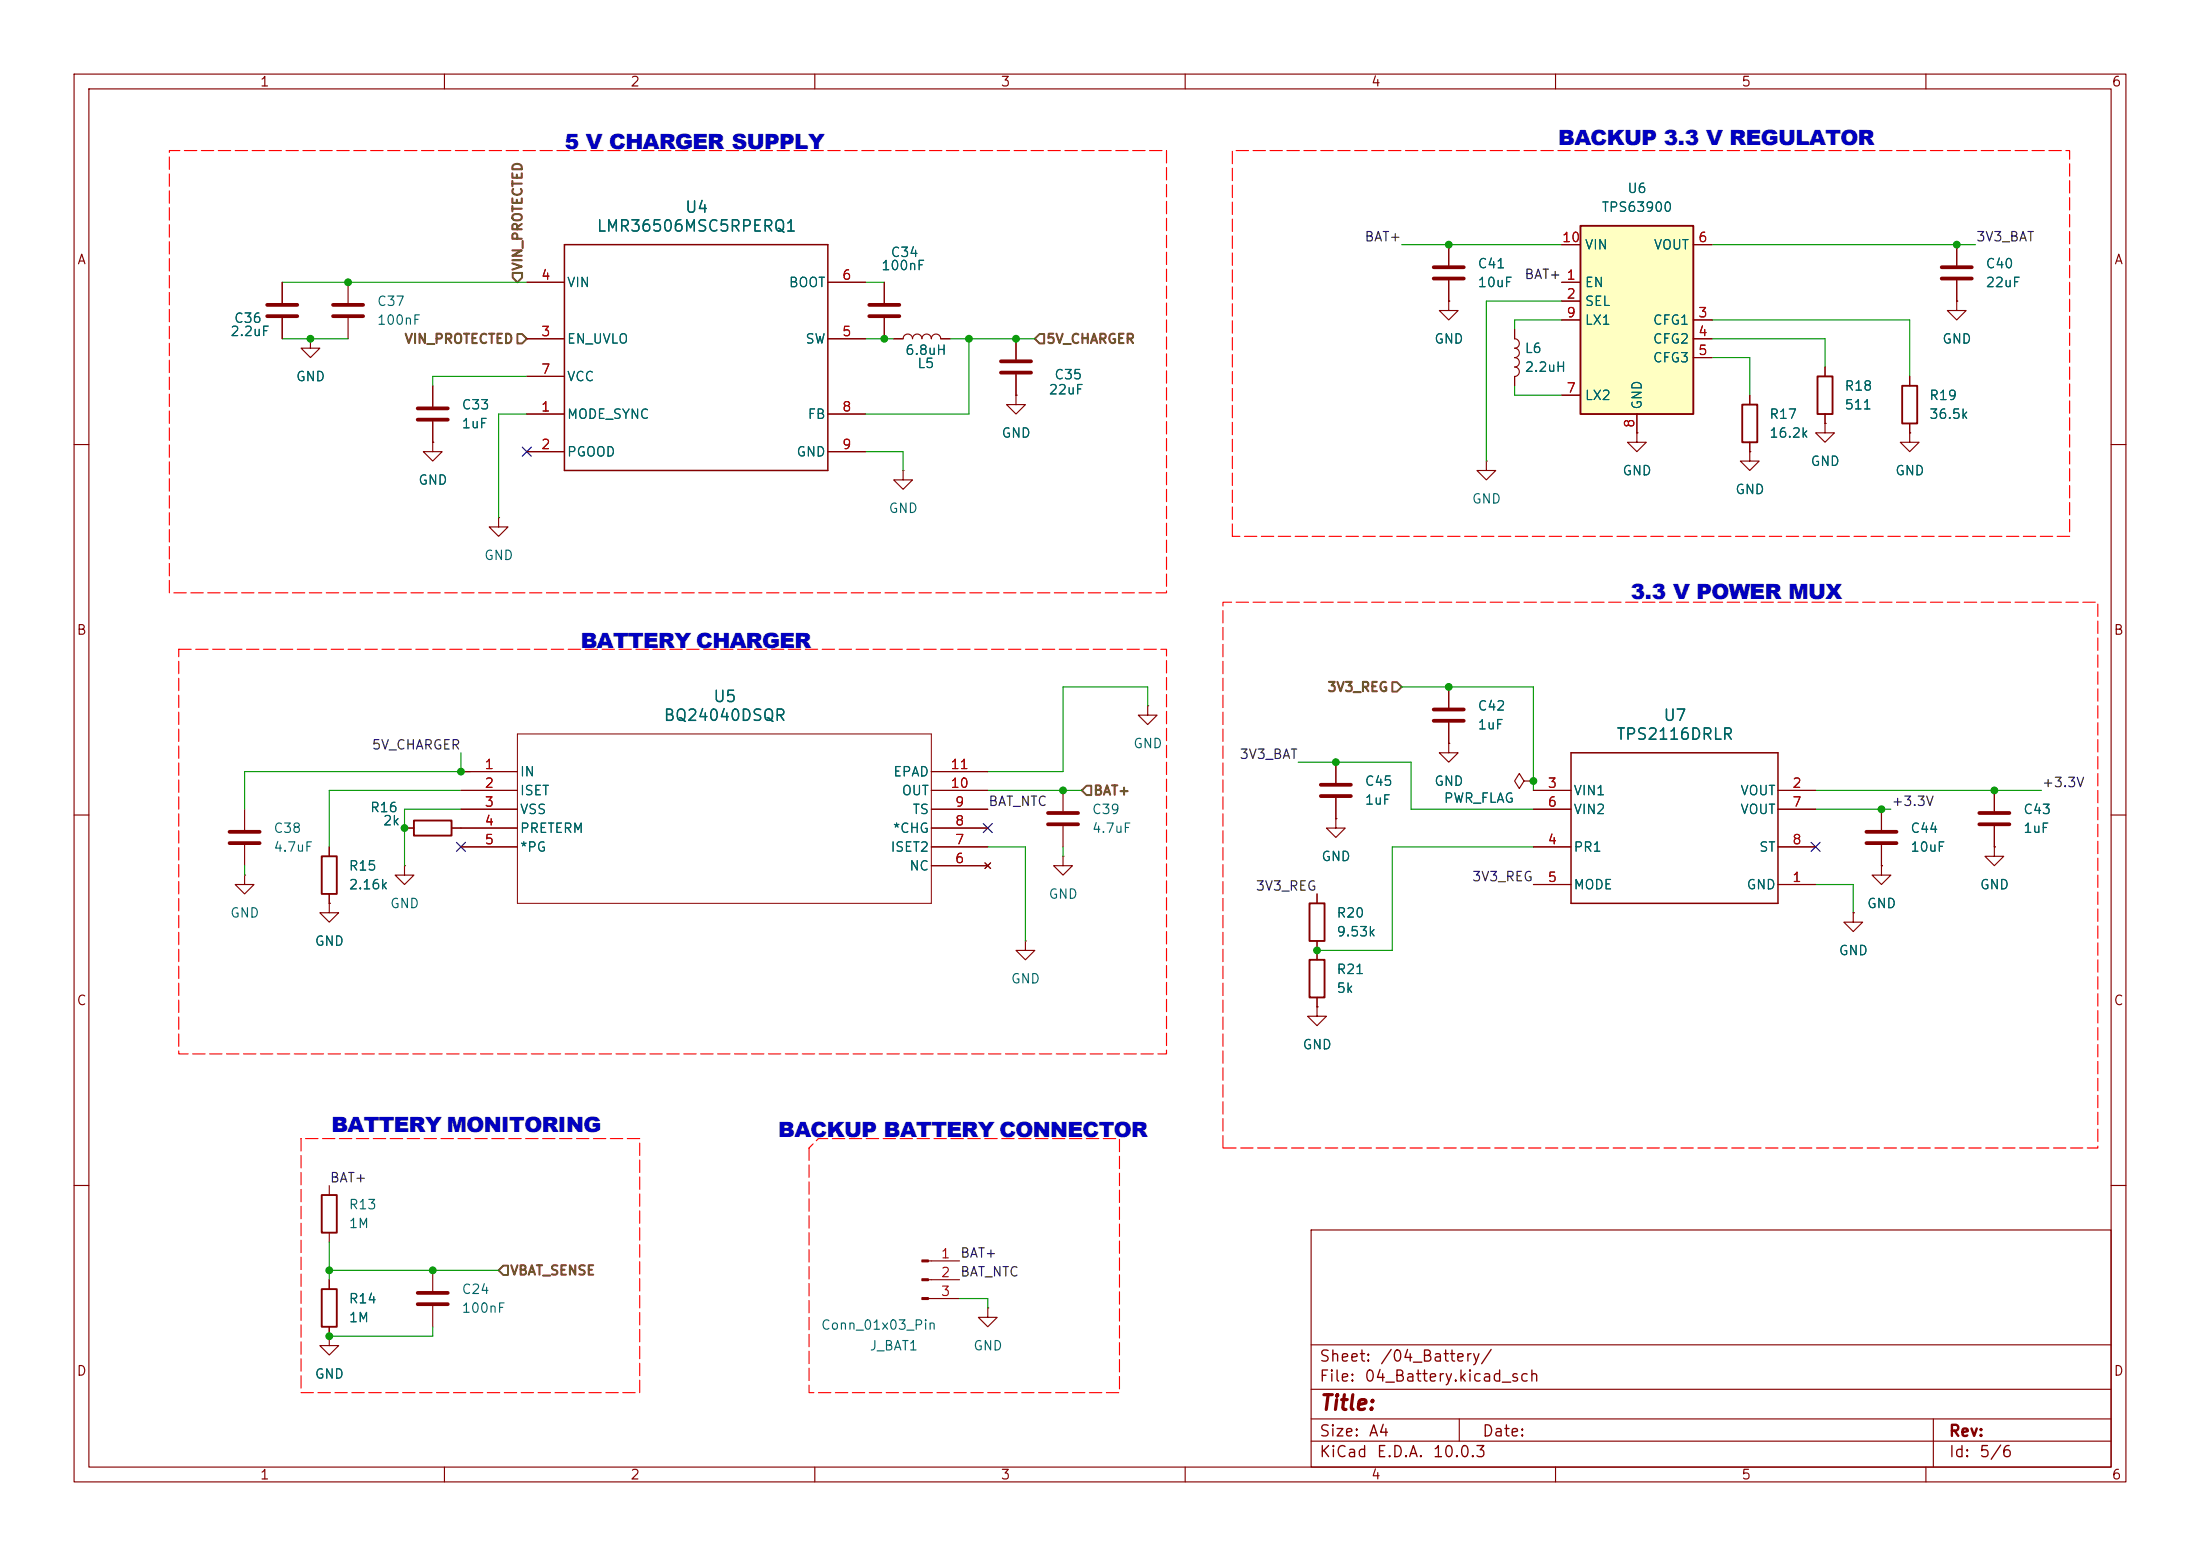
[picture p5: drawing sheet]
<svg xmlns="http://www.w3.org/2000/svg" width="297mm" height="210mm" viewBox="0 0 297 210" stroke-linecap="round" stroke-linejoin="round" font-family="sans-serif">
<g fill="none" stroke="#840000" stroke-width=".15">
<path d="M10 10h277v190h-277zM12 12h273v186h-273zM60 10v2M110 10v2M160 10v2M210 10v2M260 10v2M58.4 52.1v2.8M58.4 56.9v2.8M236.2 53.3v1.3M236.2 59.7v1.3M246.4 57.2v1.2h1.2l-1.2 1.3-1.3-1.3h1.3"/>
<path d="M246.4 57.2h.1M246.4 49.5v1.3M246.4 55.9v1.3M10 60h2M285 60h2M154.9 95.3v1.2h1.3l-1.3 1.3-1.2-1.3h1.2M154.9 95.3h.1M195.6 92.7v2.8M195.6 97.5v2.8M10 110h2M62.2 104.1h7.6M62.2 106.7h7.6"/>
<path d="M62.2 109.2h7.6M62.2 111.8h7.6M62.2 114.3h7.6M125.7 104.1h7.6M125.7 106.7h7.6M125.7 109.2h7.6M125.7 111.8h7.6M125.7 114.3h7.6M125.7 116.8h7.6M133 116.5l.7 .7M133.7 116.5l-.7 .7M143.5 115.6v1.2h1.3l-1.3 1.3-1.3-1.3h1.3"/>
<path d="M143.5 115.6h.1M143.5 106.7v2.8M143.5 111.5v2.8M180.3 110.5v1.3h1.3l-1.3 1.2-1.2-1.2h1.2M180.3 110.5h.1M195.6 100.3v1.3h1.2l-1.2 1.3-1.3-1.3h1.3M195.6 100.3h.1M205.7 105.4l-.6-1-.6 1 .6 1 .6-1h1.3M207 105.4h.1M254 116.8v1.3h1.3l-1.3 1.3-1.3-1.3h1.3M254 116.8h.1M254 109.2v2.8"/>
<path d="M254 114v2.8M269.2 114.3v1.3h1.3l-1.3 1.2-1.2-1.2h1.2M269.2 114.3h.1M285 110h2M138.4 127v1.3h1.3l-1.3 1.2-1.2-1.2h1.2M138.4 127h.1M177.8 135.9v1.3h1.3l-1.3 1.2-1.3-1.2h1.3M177.8 135.9h.1M177.8 120.7v1.2M177.8 127v2.5M177.8 134.6v1.3M10 160h2"/>
<path d="M44.4 160v1.3M44.4 166.4v1.2M125.3 170.2h4.2M125.3 172.7h4.2M125.3 175.3h4.2M133.3 176.5v1.3h1.3l-1.3 1.3-1.2-1.3h1.2M133.3 176.5h.1M177 166h108v32h-108zM285 160h2M60 198v2M110 198v2M160 198v2"/>
<path d="M177 194.5h108M177 191.5h108M177 187.5h108M177 181.5h108M197 191.5v3M210 198v2M260 198v2M261 191.5v6.5"/>
</g>
<path d="M235.2 54.6h2v5.1h-2zM245.4 50.8h2v5.1h-2zM176.8 121.9h2v5.1h-2zM176.8 129.5h2v5.1h-2zM43.4 161.3h2.1v5.1h-2.1z" fill="none" stroke="#840000" stroke-width=".25"/>
<path d="M56.4 55.1h4.1M56.4 56.6h4.1M193.5 95.8h4.1M193.5 97.3h4.1M141.5 109.7h4M141.5 111.3h4M252 112.3h4M252 113.8h4" fill="none" stroke="#840000" stroke-width=".51"/>
<g fill="#840000" stroke="#840000" stroke-width=".15">
<path d="M124.5 170.1h.8v.2h-.8z"/>
<path d="M124.5 172.6h.8v.2h-.8z"/>
<path d="M124.5 175.1h.8v.3h-.8z"/>
</g>
<path d="M69.8 99.1h55.9v22.8h-55.9z" fill="none" stroke="#840000" stroke-width=".14"/>
<path d="M213.4 30.5h15.2v25.4h-15.2z" fill="#ffffc2"/>
<path d="M213.4 30.5h15.2v25.4h-15.2zM256.8 52.1h2v5.1h-2zM43.4 115.6h2.1v5.1h-2.1zM55.9 110.7h5.1v2.1h-5.1zM43.4 174h2.1v5.1h-2.1z" fill="none" stroke="#840000" stroke-width=".25"/>
<g fill="none" stroke="#840000" stroke-width=".15">
<path d="M38.1 38.1v2.8M47 38.1v2.8M71.1 38.1h5.1M111.8 38.1h5M119.4 38.1v2.8M195.6 33v2.8M195.6 37.8v2.8M210.8 38.1h2.6M210.8 33h2.6M228.6 33h2.5M264.2 33v2.8M264.2 37.8v2.8"/>
<path d="M38.1 42.9v2.8M41.9 45.7v1.3h1.3l-1.3 1.3-1.3-1.3h1.3M41.9 45.7h.1M47 42.9v2.8M58.4 59.7v1.3h1.3l-1.3 1.2-1.3-1.2h1.3M58.4 59.7h.1M58.4 52.1v2.8M58.4 56.9v2.8M71.1 45.7h5.1M71.1 55.9h5.1M71.1 50.8h5.1M111.8 45.7h5"/>
<path d="M111.8 55.9h5M119.4 42.9v2.8M120.6 45.7h1.3a.64 .64 0 0 1 .7-.6 .64 .64 0 0 1 .6 .6 .64 .64 0 0 1 .6-.6 .64 .64 0 0 1 .7 .6 .64 .64 0 0 1 .6-.6 .64 .64 0 0 1 .6 .6 .64 .64 0 0 1 .7-.6 .64 .64 0 0 1 .6 .6h1.3M137.2 53.3v1.3h1.2l-1.2 1.3-1.3-1.3h1.3M137.2 53.3h.1M137.2 45.7v2.8M137.2 50.5v2.8M195.6 40.6v1.3h1.2l-1.2 1.3-1.3-1.3h1.3M195.6 40.6h.1M204.5 44.5v1.2a.64 .64 0 0 1 .6 .7 .64 .64 0 0 1-.6 .6M204.5 47a.64 .64 0 0 1 .6 .6 .64 .64 0 0 1-.6 .7 .64 .64 0 0 1 .6 .6 .64 .64 0 0 1-.6 .6 .64 .64 0 0 1 .6 .7 .64 .64 0 0 1-.6 .6v1.3M210.8 40.6h2.6"/>
<path d="M210.8 43.2h2.6M210.8 53.3h2.6M221 58.4v1.3h1.2l-1.2 1.3-1.3-1.3h1.3M221 58.4h.1M221 55.9v2.5M228.6 43.2h2.5M228.6 45.7h2.5M228.6 48.3h2.5M236.2 53.3v1.3M236.2 59.7v1.3M246.4 57.2h.1M246.4 49.5v1.3"/>
<path d="M246.4 55.9v1.3M257.8 58.4v1.3h1.3l-1.3 1.3-1.3-1.3h1.3M257.8 58.4h.1M257.8 50.8v1.3M257.8 57.2v1.2M264.2 40.6v1.3h1.2l-1.2 1.3-1.3-1.3h1.3M264.2 40.6h.1M67.3 69.9v1.2h1.3l-1.3 1.3-1.3-1.3h1.3M67.3 69.9h.1M71.1 61h5.1M111.8 61h5M121.9 63.5v1.3h1.3l-1.3 1.2-1.3-1.2h1.3"/>
<path d="M121.9 63.5h.1M200.7 62.2v1.3h1.2l-1.2 1.3-1.3-1.3h1.3M200.7 62.2h.1M236.2 61v1.2h1.3l-1.3 1.3-1.3-1.3h1.3M236.2 61h.1M195.6 92.7v2.8M195.6 97.5v2.8M33 118.1v1.3h1.3l-1.3 1.3-1.3-1.3h1.3M33 118.1h.1M33 109.2v2.8M33 114v2.8M44.4 114.3v1.3"/>
<path d="M54.6 116.8v1.3h1.3l-1.3 1.3-1.3-1.3h1.3M54.6 116.8h.1M54.6 111.8h1.3M61 111.8h8.8M62.2 106.7h7.6M62.2 114.3h7.6M62.2 109.2h7.6M62.2 104.1h7.6M125.7 111.8h7.6M125.7 106.7h7.6M125.7 114.3h7.6M125.7 109.2h7.6"/>
<path d="M125.7 104.1h7.6M125.7 116.8h7.6M133 116.5l.7 .7M133.7 116.5l-.7 .7M180.3 110.5h.1M180.3 102.9v2.8M180.3 107.7v2.8M195.6 100.3h.1M207 105.4h.1M207 119.4h5.1M207 106.7h5.1M207 114.3h5.1"/>
<path d="M207 109.2h5.1M240 119.4h5.1M240 106.7h5.1M240 114.3h5.1M240 109.2h5.1M254 116.8h.1M254 109.2v2.8M254 114v2.8M269.2 114.3h.1M269.2 106.7v2.8M269.2 111.5v2.8M44.4 121.9v1.3h1.3l-1.3 1.3-1.2-1.3h1.2"/>
<path d="M44.4 121.9h.1M44.4 120.7v1.2M177.8 135.9h.1M177.8 120.7v1.2M177.8 127v2.5M177.8 134.6v1.3M250.2 123.2v1.3h1.3l-1.3 1.2-1.3-1.2h1.3M250.2 123.2h.1M44.4 172.7v1.3M44.4 179.1v1.2M58.4 171.5v2.7M58.4 176.3v2.8"/>
<path d="M44.4 180.3v1.3h1.3l-1.3 1.3-1.2-1.3h1.2M44.4 180.3h.1"/>
</g>
<g fill="none" stroke="#840000" stroke-width=".51">
<path d="M193.5 36.1h4.1M193.5 37.6h4.1M262.1 36.1h4.1M262.1 37.6h4.1M36.1 41.1h4M36.1 42.7h4M45 41.1h4M45 42.7h4M117.3 41.1h4.1M117.3 42.7h4.1M135.1 48.8h4.1M135.1 50.3h4.1"/>
<path d="M31 112.3h4.1M31 113.8h4.1M178.3 105.9h4.1M178.3 107.4h4.1M267.2 109.7h4.1M267.2 111.3h4.1M56.4 174.5h4.1M56.4 176h4.1"/>
</g>
<path d="M76.2 33h35.6v30.5h-35.6zM212.1 101.6h27.9v20.3h-27.9z" fill="none" stroke="#840000" stroke-width=".2"/>
<path d="M157.5 20.3v59.7h-134.6v-59.7h134.6M166.4 72.4v-52.1h113v52.1h-113M24.1 87.6h133.4v54.6h-133.4v-54.6M40.6 153.7v34.3h45.8v-34.3h-45.8M109.2 154.9v33.1h41.9v-34.3h-40.6l-1.3 1.2M165.1 154.9v-73.6h118.1v73.6h-118.1" fill="none" stroke="#f00" stroke-width=".15" stroke-dasharray="1.7 .6"/>
<path d="M69.2 36.8h1.3v.7l-.7 .6-.6-.6zM69.8 45.1h.7l.6 .6-.6 .7h-.7zM140.3 45.1h.7v1.3h-.7l-.6-.7zM188 92.1h.6l.6 .6-.6 .6h-.6zM146 106.7l.7-.7h.6v1.3h-.6zM67.9 170.8h.7v1.3h-.7l-.6-.6z" fill="none" stroke="#725600" stroke-width=".25"/>
<g fill="none" stroke="#009600" stroke-width=".15">
<path d="M38.1 38.1h33M116.8 38.1h2.6M189.2 33h21.6M231.1 33h35.6M38.1 45.7h8.9M71.1 55.9h-3.8v14M71.1 50.8h-12.7v1.3M116.8 45.7h3.8M128.3 45.7h11.4M130.8 45.7v10.2h-14M204.5 52.1v1.2h6.3M210.8 43.2h-6.3v1.3"/>
<path d="M210.8 40.6h-10.1v21.6M231.1 45.7h15.3v3.8M231.1 43.2h26.7v7.6M231.1 48.3h5.1v5M116.8 61h5.1v2.5M154.9 95.3v-2.6h-11.4v11.4h-10.2M189.2 92.7h17.8v14M33 116.8v1.3M62.2 106.7h-17.8v7.6M62.2 109.2h-7.6v7.6M62.2 101.6v2.5M63.5 104.1h-30.5v5.1"/>
<path d="M133.3 114.3h5.1v12.7M133.3 106.7h12.7M143.5 114.3v1.3M175.3 102.9h15.2v6.3h16.5M207 114.3h-19v14h-10.2M245.1 106.7h30.5M245.1 109.2h10.2M245.1 119.4h5.1v3.8M44.4 171.5h22.9M44.4 167.6v5.1M58.4 179.1v1.2h-14M129.5 175.3h3.8v1.2"/>
</g>
<path d="M70.5 60.4l1.2 1.2M71.7 60.4l-1.2 1.2M61.6 113.7l1.2 1.2M62.8 113.7l-1.2 1.2M132.7 111.2l1.3 1.2M134 111.2l-1.3 1.2M244.5 113.7l1.2 1.2M245.7 113.7l-1.2 1.2" fill="none" stroke="#000084" stroke-width=".15"/>
<g fill="#009600" stroke="#009600" stroke-width=".14">
<circle cx="195.6" cy="33" r=".46"/>
<circle cx="264.2" cy="33" r=".46"/>
<circle cx="143.5" cy="106.7" r=".46"/>
<circle cx="62.2" cy="104.1" r=".46"/>
<circle cx="44.4" cy="180.3" r=".46"/>
<circle cx="119.4" cy="45.7" r=".46"/>
<circle cx="180.3" cy="102.9" r=".46"/>
<circle cx="177.8" cy="128.3" r=".46"/>
<circle cx="137.2" cy="45.7" r=".46"/>
<circle cx="130.8" cy="45.7" r=".46"/>
<circle cx="195.6" cy="92.7" r=".46"/>
<circle cx="47" cy="38.1" r=".46"/>
<circle cx="41.9" cy="45.7" r=".46"/>
<circle cx="269.2" cy="106.7" r=".46"/>
<circle cx="254" cy="109.2" r=".46"/>
<circle cx="207" cy="105.4" r=".46"/>
<circle cx="44.4" cy="171.5" r=".46"/>
<circle cx="58.4" cy="171.5" r=".46"/>
<circle cx="54.6" cy="111.8" r=".46"/>
</g>
<g font-size="2.8" fill="#0000c2">
<text x="76.3" y="20.1">5 V CHARGER SUPPLY</text>
<text x="210.4" y="19.6">BACKUP 3.3 V REGULATOR</text>
<text x="220.2" y="80.8">3.3 V POWER MUX</text>
<text x="78.4" y="87.4">BATTERY CHARGER</text>
<text x="44.7" y="152.7">BATTERY MONITORING</text>
<text x="105.1" y="153.4">BACKUP BATTERY CONNECTOR</text>
</g>
<text font-size="2" fill="#840000" x="178" y="190.8">Title:</text>
<g font-size="1.5" fill="#006464">
<text x="92.4" y="29.1">U4</text>
<text x="80.4" y="31.6">LMR36506MSC5RPERQ1</text>
<text x="96.2" y="95.1">U5</text>
<text x="89.5" y="97.7">BQ24040DSQR</text>
<text x="218.1" y="100.2">TPS2116DRLR</text>
<text x="224.5" y="97.7">U7</text>
</g>
<g font-size="1.5" fill="#840000">
<text x="178" y="184.2">Sheet:</text>
<text x="186.2" y="184.2">/04_Battery/</text>
<text x="178" y="186.9">File:</text>
<text x="184.1" y="186.9">04_Battery.kicad_sch</text>
<text x="178" y="197.1">KiCad</text>
<text x="178" y="194.3">Size:</text>
<text x="184.7" y="194.3">A4</text>
<text x="185.7" y="197.1">E.D.A.</text>
<text x="193.3" y="197.1">10.0.3</text>
<text x="200" y="194.3">Date:</text>
<text x="263" y="194.3">Rev:</text>
<text x="263" y="197.1">Id:</text>
<text x="267.1" y="197.1">5/6</text>
</g>
<g font-size="1.3" fill="#840000">
<text x="35" y="12">1</text>
<text x="85" y="12">2</text>
<text x="135" y="12">3</text>
<text x="185" y="12">4</text>
<text x="235" y="12">5</text>
<text x="285" y="12">6</text>
<text x="10.3" y="36">A</text>
<text x="285.3" y="36">A</text>
<text x="10.3" y="86">B</text>
<text x="285.3" y="86">B</text>
<text x="10.3" y="136">C</text>
<text x="285.3" y="136">C</text>
<text x="10.3" y="186">D</text>
<text x="285.3" y="186">D</text>
<text x="35" y="200">1</text>
<text x="85" y="200">2</text>
<text x="135" y="200">3</text>
<text x="185" y="200">4</text>
<text x="235" y="200">5</text>
<text x="285" y="200">6</text>
</g>
<g font-size="1.3" fill="#006464">
<text x="216.1" y="28.9">TPS63900</text>
<text x="219.6" y="26.4">U6</text>
<text x="120.2" y="35">C34</text>
<text x="213.9" y="34">VIN</text>
<text x="223.2" y="34">VOUT</text>
<text x="50.8" y="41.6">C37</text>
<text x="76.5" y="39.1">VIN</text>
<text x="106.4" y="39.1">BOOT</text>
<text x="118.9" y="36.8">100nF</text>
<text x="199.4" y="36.5">C41</text>
<text x="199.4" y="39.1">10uF</text>
<text x="213.9" y="39.1">EN</text>
<text x="213.9" y="41.6">SEL</text>
<text x="268" y="36.5">C40</text>
<text x="268" y="39.1">22uF</text>
<text x="31" y="45.7">2.2uF</text>
<text x="31.5" y="43.9">C36</text>
<text x="50.8" y="44.2">100nF</text>
<text x="76.5" y="46.7">EN_UVLO</text>
<text x="108.6" y="46.7">SW</text>
<text x="193.5" y="46.7">GND</text>
<text x="205.7" y="48">L6</text>
<text x="213.9" y="44.2">LX1</text>
<text x="223.1" y="44.2">CFG1</text>
<text x="223.1" y="46.7">CFG2</text>
<text x="262.1" y="46.7">GND</text>
<text x="39.9" y="51.8">GND</text>
<text x="76.5" y="51.8">VCC</text>
<text x="122.1" y="48.2">6.8uH</text>
<text x="123.7" y="50">L5</text>
<text x="141.5" y="53.5">22uF</text>
<text x="142.2" y="51.5">C35</text>
<text x="205.7" y="50.5">2.2uH</text>
<text x="223.1" y="49.2">CFG3</text>
<text x="248.9" y="53">R18</text>
<text x="62.2" y="58.1">1uF</text>
<text x="62.2" y="55.6">C33</text>
<text x="76.5" y="56.9">MODE_SYNC</text>
<text x="108.9" y="56.9">FB</text>
<text x="135.1" y="59.4">GND</text>
<text x="213.9" y="54.3">LX2</text>
<text x="222" y="55.4" transform="rotate(-90 222 55.4)">GND</text>
<text x="238.8" y="56.9">R17</text>
<text x="238.8" y="59.4">16.2k</text>
<text x="248.9" y="55.6">511</text>
<text x="260.4" y="54.3">R19</text>
<text x="260.4" y="56.9">36.5k</text>
<text x="56.4" y="65.7">GND</text>
<text x="76.5" y="61.9">PGOOD</text>
<text x="107.4" y="61.9">GND</text>
<text x="218.9" y="64.5">GND</text>
<text x="244.3" y="63.2">GND</text>
<text x="255.8" y="64.5">GND</text>
<text x="119.9" y="69.6">GND</text>
<text x="198.6" y="68.3">GND</text>
<text x="234.2" y="67">GND</text>
<text x="65.3" y="75.9">GND</text>
<text x="152.9" y="101.3">GND</text>
<text x="199.4" y="98.8">1uF</text>
<text x="199.4" y="96.2">C42</text>
<text x="70.1" y="105.1">IN</text>
<text x="70.1" y="107.7">ISET</text>
<text x="120.5" y="105.1">EPAD</text>
<text x="121.6" y="107.7">OUT</text>
<text x="184.2" y="106.4">C45</text>
<text x="193.5" y="106.4">GND</text>
<text x="212.3" y="107.7">VIN1</text>
<text x="234.9" y="107.7">VOUT</text>
<text x="36.8" y="112.7">C38</text>
<text x="49.9" y="109.9">R16</text>
<text x="51.6" y="111.7">2k</text>
<text x="70.1" y="110.2">VSS</text>
<text x="70.1" y="112.7">PRETERM</text>
<text x="120.4" y="112.7">*CHG</text>
<text x="123.1" y="110.2">TS</text>
<text x="147.3" y="110.2">C39</text>
<text x="147.3" y="112.7">4.7uF</text>
<text x="184.2" y="108.9">1uF</text>
<text x="194.8" y="108.7">PWR_FLAG</text>
<text x="212.3" y="110.2">VIN2</text>
<text x="234.9" y="110.2">VOUT</text>
<text x="257.8" y="112.7">C44</text>
<text x="273.1" y="112.7">1uF</text>
<text x="273.1" y="110.2">C43</text>
<text x="36.8" y="115.3">4.7uF</text>
<text x="47" y="117.8">R15</text>
<text x="70.1" y="115.3">*PG</text>
<text x="120.1" y="115.3">ISET2</text>
<text x="122.7" y="117.8">NC</text>
<text x="178.3" y="116.5">GND</text>
<text x="212.3" y="115.3">PR1</text>
<text x="237.4" y="115.3">ST</text>
<text x="257.8" y="115.3">10uF</text>
<text x="31" y="124.2">GND</text>
<text x="47" y="120.4">2.16k</text>
<text x="52.6" y="122.9">GND</text>
<text x="141.5" y="121.6">GND</text>
<text x="180.3" y="124.2">R20</text>
<text x="212.3" y="120.4">MODE</text>
<text x="235.7" y="120.4">GND</text>
<text x="252" y="122.9">GND</text>
<text x="267.2" y="120.4">GND</text>
<text x="42.4" y="128">GND</text>
<text x="180.3" y="126.7">9.53k</text>
<text x="180.3" y="131.8">R21</text>
<text x="248.2" y="129.2">GND</text>
<text x="136.4" y="133.1">GND</text>
<text x="180.3" y="134.3">5k</text>
<text x="175.8" y="141.9">GND</text>
<text x="47" y="166.1">1M</text>
<text x="47" y="163.5">R13</text>
<text x="47" y="178.8">1M</text>
<text x="47" y="176.2">R14</text>
<text x="62.2" y="177.5">100nF</text>
<text x="62.2" y="175">C24</text>
<text x="110.7" y="179.8">Conn_01x03_Pin</text>
<text x="117.3" y="182.6">J_BAT1</text>
<text x="131.3" y="182.6">GND</text>
<text x="42.4" y="186.4">GND</text>
</g>
<g font-size="1.3" fill="#0f0f0f">
<text x="184.1" y="32.9">BAT+</text>
<text x="266.7" y="32.9">3V3_BAT</text>
<text x="205.7" y="38">BAT+ 1</text>
<text x="50.1" y="101.5">5V_CHARGER</text>
<text x="167.3" y="102.7">3V3_BAT</text>
<text x="275.6" y="106.6">+3.3V</text>
<text x="133.3" y="109.1">BAT_NTC</text>
<text x="255.3" y="109.1">+3.3V</text>
<text x="198.6" y="119.3">3V3_REG</text>
<text x="169.4" y="120.5">3V3_REG</text>
<text x="44.4" y="159.9">BAT+</text>
<text x="129.5" y="170.1">BAT+</text>
<text x="129.5" y="172.6">BAT_NTC</text>
</g>
<g font-size="1.3" fill="#a90000">
<text x="210.8" y="33">10</text>
<text x="229.2" y="33">6</text>
<text x="73" y="38.1">4</text>
<text x="113.6" y="38.1">6</text>
<text x="211.4" y="40.6">2</text>
<text x="211.4" y="38.1">1</text>
<text x="73" y="45.7">3</text>
<text x="113.6" y="45.7">5</text>
<text x="211.4" y="43.2">9</text>
<text x="229.2" y="43.2">3</text>
<text x="229.2" y="45.7">4</text>
<text x="73" y="50.8">7</text>
<text x="211.4" y="53.3">7</text>
<text x="229.2" y="48.2">5</text>
<text x="73" y="55.9">1</text>
<text x="113.6" y="55.9">8</text>
<text x="221" y="57.9" transform="rotate(-90 221 57.9)">8</text>
<text x="73" y="60.9">2</text>
<text x="113.6" y="60.9">9</text>
<text x="65.3" y="104.1">1</text>
<text x="65.3" y="106.7">2</text>
<text x="128.2" y="106.7">10</text>
<text x="128.2" y="104.1">11</text>
<text x="208.8" y="106.7">3</text>
<text x="241.9" y="106.7">2</text>
<text x="65.3" y="109.2">3</text>
<text x="65.3" y="111.7">4</text>
<text x="128.8" y="111.7">8</text>
<text x="128.8" y="109.2">9</text>
<text x="208.8" y="109.2">6</text>
<text x="241.9" y="109.2">7</text>
<text x="65.3" y="114.3">5</text>
<text x="128.8" y="116.8">6</text>
<text x="128.8" y="114.3">7</text>
<text x="208.8" y="114.3">4</text>
<text x="208.8" y="119.4">5</text>
<text x="241.9" y="119.4">1</text>
<text x="241.9" y="114.3">8</text>
<text x="126.9" y="170.2">1</text>
<text x="126.9" y="172.7">2</text>
<text x="126.9" y="175.2">3</text>
</g>
<g font-size="1.3" fill="#725600">
<text x="70.8" y="36.6" transform="rotate(-90 70.8 36.6)">VIN_PROTECTED</text>
<text x="54.5" y="46.7">VIN_PROTECTED</text>
<text x="141.2" y="46.7">5V_CHARGER</text>
<text x="179.1" y="93.7">3V3_REG</text>
<text x="147.5" y="107.7">BAT+</text>
<text x="68.8" y="172.4">VBAT_SENSE</text>
</g>
</svg>
